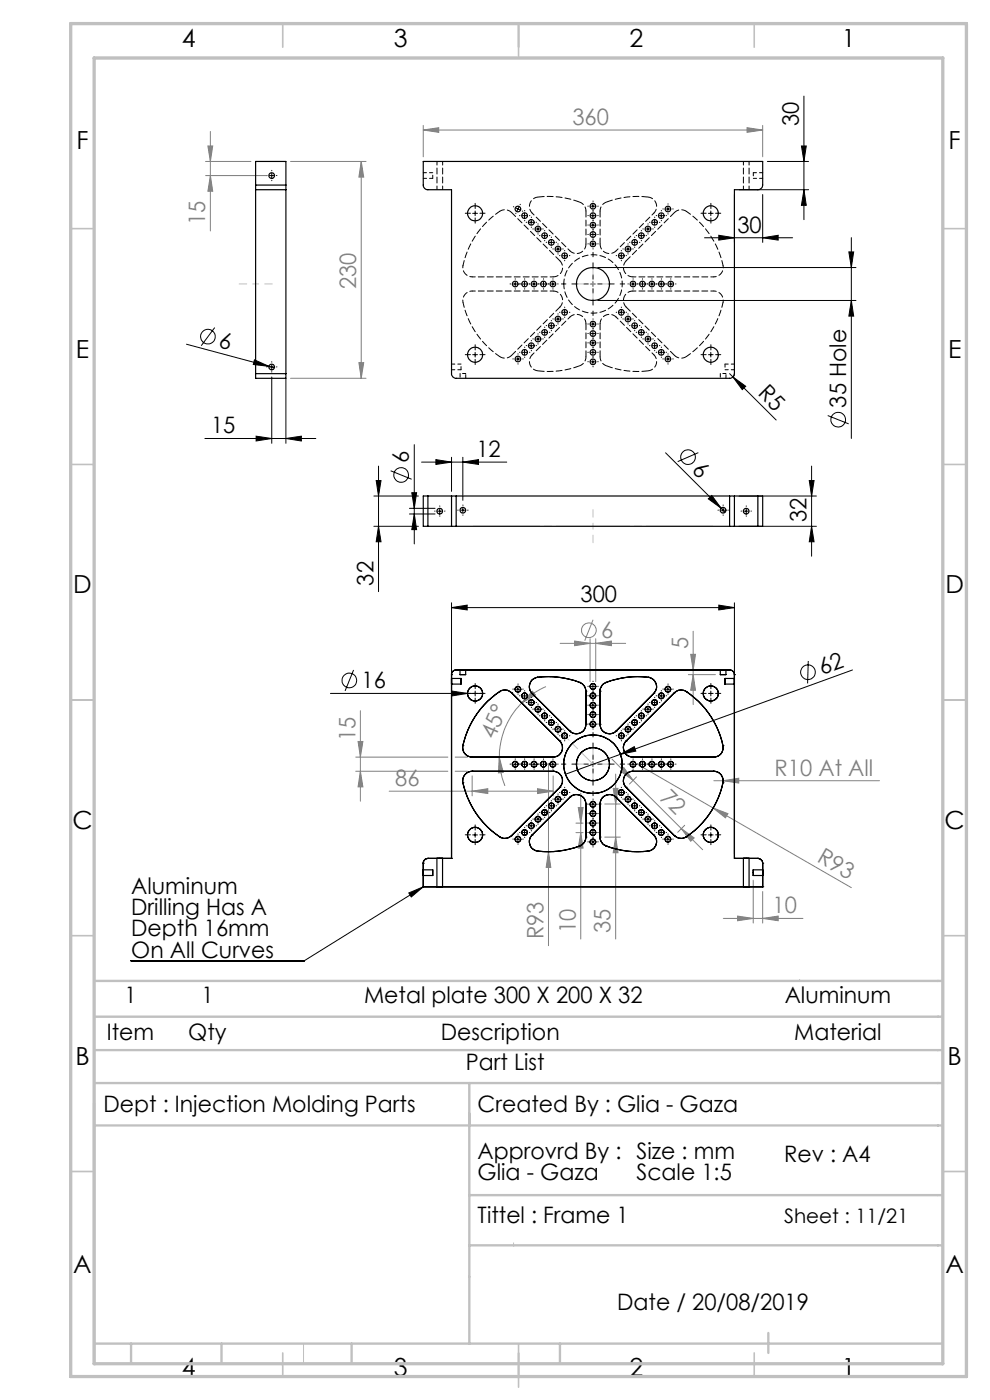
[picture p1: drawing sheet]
<svg xmlns="http://www.w3.org/2000/svg" width="210mm" height="297mm" viewBox="0 0 210 297" stroke-linecap="round" stroke-linejoin="round" font-family="sans-serif">
<g fill="none" stroke="#000" stroke-width=".21">
<path d="M57.1 37.2h1M57.6 36.8v.9M162.8 34.3h8.7M170 31h1l-.5 3.3zM170.5 20.4v26.2M100.3 45.3h1M100.8 44.8v1M109.3 59.8v.9M109.4 44.1l.5 .2M109.9 44.3l-.3 .5M109.9 44.3l.4 .3M110.1 43.9l-.2 .4"/>
<path d="M110.8 45.8h1M111.3 45.3v.9M111.3 59.8v.9M112.2 47.2h1M112.7 46.7v1M113.3 59.8v.9M113.6 48.6h1M114.1 48.1v1M115 50h1M115.3 59.8v.9M115.5 49.5v1M116.5 51.4h.9"/>
<path d="M116.9 50.9v1M117.3 59.8v.9M117.9 52.8h1M118.4 52.3v1M119.3 54.3h1M119.8 53.8v.9M125.3 45.8h1M125.3 47.8h1M125.3 43.7h1M125.3 51.7h1M125.3 49.7h1M125.8 43.2v1.1"/>
<path d="M125.8 45.3v.9M125.8 47.3v1M125.8 49.2v1.1M125.8 51.3v.9M125.8 59.8v.9M126.8 56.8h54.8M131.3 54.3h1M131.8 53.8v.9M132.7 52.8h1M133.2 52.3v1M134.1 51.4h1M134.3 59.8v.9"/>
<path d="M134.6 50.9v1M135.5 50h1M136 49.5v1M136.3 59.8v.9M136.9 48.6h1M137.4 48.1v1M138.3 59.8v.9M138.4 47.2h.9M138.9 46.7v1M139.8 45.8h1M140.3 45.3v.9M140.3 59.8v.9"/>
<path d="M141.2 44.3h1M141.7 43.8v1M142.3 59.8v.9M149.4 50.4h18.7M150.3 45.3h1M150.8 44.8v1M152.5 49.9l3.3 .5-3.3 .5zM155.8 41.3v10.1M156.8 40.2h14.7M161.8 50.4l3.3-.5v1zM161.8 41.3v10.1M170.5 40.2l.5 3.4h-1z"/>
<path d="M180.1 53.4h1l-.5 3.4zM180.6 50.4v42.6M39.5 73l17.5 4.7M45.5 69.5l-2.8 3.8M54 76.3l3 1.4-3.3-.4zM57 77.7l1.2 .3M57.1 77.9h1M57.6 77.4v.9M57.6 80v14M100.3 75.2h1M100.8 74.8v.9M108.8 60.3h1"/>
<path d="M109.4 76.2h.9M109.9 75.7v1M110.8 60.3h1M110.8 74.8h1M111.3 74.3v.9M112.2 73.3h1M112.7 72.8v1M112.8 60.3h1M113.6 71.9h1M114.1 71.4v1M114.8 60.3h1M115 70.5h1"/>
<path d="M115.5 70v1M116.5 69.1h.9M116.8 60.3h1M116.9 68.6v1M117.9 67.7h1M118.4 67.2v1M119.3 66.2h1M119.8 65.8v1M125.3 70.8h1M125.3 68.8h1M125.3 60.3h1M125.3 72.7h1"/>
<path d="M125.3 74.8h1M125.3 76.8h1M125.8 68.3v.9M125.8 70.3v1M125.8 72.2v1.1M125.8 74.3v.9M125.8 76.3v1M126.8 63.7h54.8M131.3 66.2h1M131.8 65.8v1M132.7 67.7h1M133.2 67.2v1"/>
<path d="M133.8 60.3h1M134.1 69.1h1M134.6 68.6v1M135.5 70.5h1M135.8 60.3h1M136 70v1M136.9 71.9h1M137.4 71.4v1M137.8 60.3h1M138.4 73.3h.9M138.9 72.8v1M139.8 60.3h1"/>
<path d="M139.8 74.8h1M140.3 74.3v.9M141.2 76.2h1M141.7 75.7v1M141.8 60.3h1M150.3 75.2h1M150.8 74.8v.9M154.8 79.3l9.8 9.8M155.5 80l2.7 1.9-.8 .8zM155.8 79.3l-.3 .7M180.6 63.7l.5 3.4h-1zM43.5 93h23.5"/>
<path d="M54.3 92.5l3.3 .5-3.3 .6zM60.6 93l3.3-.5v1.1zM60.6 80.3v13.7M80.3 98.9v26.6M82.9 99.9l4.4 1.8M87.9 94.3v21.1M89.4 98h18.1M92.5 97.5l3.3 .5-3.3 .5zM95.8 97v7.2M98.2 98l3.3-.5v1zM98.2 97v9.1M141.2 96.1l12.6 12.6"/>
<path d="M148.1 96l-4.3 1.9M172.2 98.9v19.1M175.6 88.2l4.4 1.7M79.3 111.7h9.5M79.3 105.2h9.5M79.8 101.9h1l-.5 3.3zM80.3 111.7l.5 3.2h-1zM86.9 107.8h5.4M86.9 109h5.4M87.3 104.5h1.1l-.5 3.3zM87.9 109l.5 3.4h-1.1zM92.8 108.4h1"/>
<path d="M93.3 107.9v1M97.7 108.2h1M98.2 107.7v1.1M150.2 105.8l.8-.7 2 2.7zM152.9 108.2h1M153.4 107.7v1.1M156.8 111.7h16.4M156.8 105.2h16.4M157.8 108.4h1M158.3 107.9v1M171.7 101.9h1l-.5 3.3zM172.2 111.7l.5 3.2h-1z"/>
<path d="M95.8 128.9l3.3-.5v1zM95.8 127.9v53.2M95.8 128.9h60M152.5 128.4l3.3 .5-3.3 .5zM155.8 127.9v53.2M70.1 147.1h32.3M75 142.1l-1.8 4.5M95.9 146.6l3.3 .5-3.3 .5zM100.8 146.6v1M109.4 146.2h.9M109.9 145.7v1M110.8 147.6h1"/>
<path d="M111.3 147.1v1M112.2 149h1M112.7 148.6v.9M113.6 150.5h1M114.1 150v1M115 151.9h1M115.5 151.4v1M116.5 153.3h.9M116.9 152.8v1M117.9 154.7h1M118.4 154.2v1M119.3 156.1h1"/>
<path d="M119.8 155.6v1M125.3 151.6h1M125.3 153.6h1M125.3 149.6h1M125.3 147.6h1M125.3 145.6h1M125.8 145.1v1M125.8 147.1v1M125.8 149.1v1M125.8 151.1v1M125.8 153.1v1M131.3 156.1h1"/>
<path d="M131.8 155.6v1M132.7 154.7h1M133.2 154.2v1M134.1 153.3h1M134.6 152.8v1M135.5 151.9h1M136 151.4v1M136.9 150.5h1M137.4 150v1M138.4 149h.9M138.9 148.6v.9M139.8 147.6h1"/>
<path d="M140.3 147.1v1M141.2 146.2h1M141.7 145.7v1M150.3 147.1h1M150.8 146.6v1M171.4 140.2l-.1 4.8M180.8 142.1l-49.2 17.9M100.3 177.1h1M100.8 176.6v1M108.8 162.1h1M109.3 161.6v1M109.4 178h.9"/>
<path d="M109.9 177.5v1M110.8 162.1h1M110.8 176.6h1M111.3 161.6v1M111.3 176.1v1M112.2 175.2h1M112.7 174.7v1M112.8 162.1h1M113.3 161.6v1M113.6 173.8h1M114.1 173.3v1M114.8 162.1h1"/>
<path d="M115 172.4h1M115.3 161.6v1M115.5 171.9v1M116.5 171h.9M116.8 162.1h1M116.9 170.5v.9M117.3 161.6v1M117.9 169.5h1M118.4 169v1M119.3 168.1h1M119.8 167.6v1M125.3 162.1h1"/>
<path d="M125.3 174.6h1M125.3 176.6h1M125.3 178.6h1M125.3 170.6h1M125.3 172.6h1M125.8 161.6v1M125.8 170.1v1M125.8 172.1v1M125.8 174.1v1M125.8 176.1v1M125.8 178.1v1M131.3 168.1h1"/>
<path d="M131.6 160l2.9-1.6 .4 .9zM131.6 160l-11.7 4.2M131.8 167.6v1M132.7 169.5h1M133.2 169v1M133.8 162.1h1M134.1 171h1M134.3 161.6v1M134.6 170.5v.9M135.5 172.4h1M135.8 162.1h1M136 171.9v1"/>
<path d="M136.3 161.6v1M136.9 173.8h1M137.4 173.3v1M137.8 162.1h1M138.3 161.6v1M138.4 175.2h.9M138.9 174.7v1M139.8 162.1h1M139.8 176.6h1M140.3 161.6v1M140.3 176.1v1M141.2 178h1"/>
<path d="M141.7 177.5v1M141.8 162.1h1M142.3 161.6v1M150.3 177.1h1M150.8 176.6v1M86.7 189.4l3.1-1.3-2.6 2.2zM89.8 188.1l-25.3 15.7h-36.7"/>
<circle cx="44.1" cy="71.4" r="1.56"/>
<circle cx="145.9" cy="97" r="1.55"/>
<circle cx="177.8" cy="89" r="1.55"/>
<circle cx="85.1" cy="100.8" r="1.55"/>
<circle cx="74.1" cy="144.4" r="1.56"/>
<circle cx="171.4" cy="142.6" r="1.56"/>
</g>
<g fill="none" stroke="#808080" stroke-width=".21">
<path d="M43.6 37.2h13M43.6 34.3h9.6M44.1 31h1l-.5 3.3zM44.6 37.2l.5 3.4h-1zM44.6 27.9v21.1M61.6 34.3h16M76.6 34.3l.6 3.3h-1.1zM76.6 34.3v46M89.8 27.6l3.3-.5v1zM89.8 26.6v6.7M89.8 27.6h72M158.5 27.1l3.3 .5-3.3 .5z"/>
<path d="M161.8 26.6v6.7M76.1 76.9h1.1l-.6 3.4zM61.6 80.3h16M118.8 136.5h13.9M121.9 136l3.3 .5-3.3 .5zM125.2 135.5v9.1M125.8 131.5l-1.8 4.4M126.4 136.5l3.3-.5v1zM126.4 135.5v9.1M146.5 138.8h1l-.5 3.3zM147 133.9v15.6M76 157.3h1l-.6 3.3z"/>
<path d="M76.4 150.8v19.2M110.7 149.2a16.1 16.1 0 0 0-4.8 11.4M112.9 146.6l.7 .8-2.9 1.8zM115.8 145.7a15.4 15.4 0 0 0-5.1 3.5M146 143.1h5.8M147 143.1l.5 3.3h-1zM75.5 163.6h19.5M75.5 160.6h19.5M76.4 163.6l.6 3.3h-1zM82.5 167.8h34.8M96.6 163.6h2.6M96.6 160.6h2.6"/>
<path d="M100.2 167.8l3.3-.5v1zM100.2 164.6v4.2M105.9 160.6l.9 3.3-1.1 .1zM105.9 160.6a17 17 0 0 0 1.2 6.1M114 167.3l3.3 .5-3.3 .5zM116.3 162.1v38.5M117.3 164.6v4.2M122.2 176.6h1.5M122.2 174.6h1.5M122.7 171.3h1l-.5 3.3zM123.2 176.6l.5 3.3h-1zM123.2 168.3v30.9"/>
<path d="M128.3 177.6h3.3M128.3 170.6h3.3M129.8 161l4.5 4.6M130.1 167.2h1l-.5 3.4zM130.6 164.2v35M130.6 177.6l.5 3.3h-1zM132.3 162.8l2 2.8-2.7-2zM134.3 165.6l10.2 10.2M135 164.8l-1.5 1.5M135.2 162.1l45.4 26.2M144.5 175.8l4.5 4.5M144.5 175.8l2.7 2-.7 .7z"/>
<path d="M145.2 175.1l-1.4 1.5M151.3 171.4l3.1 1.2-.5 .9zM151.4 165.6h35.1M153.4 165.6l3.3-.5v1zM116.3 180.7l.5 3.3h-.9zM153.4 194.8h16.9M156.5 194.3l3.3 .5-3.3 .5zM159.8 186.7v9.1M161.8 194.8l3.3-.5v1zM161.8 189.1v6.7"/>
<circle cx="124.9" cy="133.7" r="1.56"/>
</g>
<g fill="none" stroke="#000" stroke-width=".21" stroke-dasharray="15.2 1.3 1.3 1.3">
<path d="M56.6 37.2h-.1M57.6 36.2v-.1M57.6 38.2v.1M58.6 37.2h.1M99.8 45.2h-1.1M100.8 44.2v-1.1M100.8 46.2v1.1M101.8 45.2h1.1M109 43.9l-.1-.1M109.3 59.2v-.1M109.4 45.2v.1M110.3 45.7h-.1"/>
<path d="M110.3 43.4l.1-.1M110.8 44.8h.1M111.3 59.2v-.1M111.3 44.7v-.1M111.3 46.7v.1M111.7 47.2h-.1M112.3 45.7h.1M112.7 46.2v-.1M112.7 48.2v.1M113.1 48.6h-.1M113.3 59.2v-.1M113.7 47.2h.1"/>
<path d="M114.1 47.6v-.1M114.1 49.6v.1M114.5 50h-.1M115.1 48.6h.1M115.3 59.2v-.1M115.5 49v-.1M115.5 51v.1M116 51.4h-.1M116.5 50h.1M117 50.4v-.1M117 52.4v.1M117.3 59.2v-.1"/>
<path d="M117.4 52.8h-.1M118 51.4h.1M118.4 51.8v-.1M118.4 53.8v.1M118.8 54.2h-.1M119.4 52.8h.1M119.8 53.2v-.1M119.8 55.2v.1M120.8 54.2h.1M124.8 47.7h-.1M124.8 45.7h-.1M124.8 43.7h-.1"/>
<path d="M124.8 51.7h-.1M124.8 49.7h-.1M125.8 46.7v-.1M125.8 48.7v.1M125.8 44.7v-.1M125.8 46.7v.1M125.8 42.7v-.1M125.8 44.7v.1M125.8 50.7v-.1M125.8 52.7v.1M125.8 48.7v-.1M125.8 50.7v.1"/>
<path d="M126.8 47.7h.1M126.8 45.7h.1M126.8 43.7h.1M126.8 51.7h.1M126.8 49.7h.1M130.8 54.2h-.1M131.8 53.2v-.1M131.8 55.2v.1M132.2 52.8h-.1M132.8 54.2h.1M133.2 51.8v-.1M133.2 53.8v.1"/>
<path d="M133.6 51.4h-.1M134.2 52.8h.1M134.3 59.2v-.1M134.6 50.4v-.1M134.6 52.4v.1M135 50h-.1M135.6 51.4h.1M136 49v-.1M136 51v.1M136.3 59.2v-.1M136.5 48.6h-.1M137 50h.1"/>
<path d="M137.5 47.6v-.1M137.5 49.6v.1M137.9 47.2h-.1M138.3 59.2v-.1M138.5 48.6h.1M138.9 46.2v-.1M138.9 48.2v.1M139.3 45.7h-.1M139.9 47.2h.1M140.3 44.7v-.1M140.3 46.7v.1M140.3 59.2v-.1"/>
<path d="M140.7 44.3h-.1M141.3 45.7h.1M141.7 43.3v-.1M141.7 45.3v.1M142.3 59.2v-.1M142.7 44.3h.1M149.8 45.2h-1.1M150.8 44.2v-1.1M150.8 46.2v1.1M151.8 45.2h1.1M56.6 77.8h-.1M57.6 76.8v-.1"/>
<path d="M57.6 78.8v.1M58.6 77.8h.1M99.8 75.2h-1.1M100.8 74.2v-1.1M100.8 76.2v1.1M101.8 75.2h1.1M108.3 60.2h-.1M108.9 76.1h-.1M109.3 61.2v.1M109.9 75.1v-.1M109.9 77.1v.1M110.3 60.2h-.1"/>
<path d="M110.3 60.2h.1M110.3 74.7h-.1M110.9 76.1h.1M111.3 61.2v.1M111.3 73.7v-.1M111.3 75.7v.1M111.7 73.3h-.1M112.3 60.2h-.1M112.3 60.2h.1M112.3 74.7h.1M112.7 72.3v-.1M112.7 74.3v.1"/>
<path d="M113.1 71.9h-.1M113.3 61.2v.1M113.7 73.3h.1M114.1 70.9v-.1M114.1 72.9v.1M114.3 60.2h.1M114.3 60.2h-.1M114.5 70.5h-.1M115.1 71.9h.1M115.3 61.2v.1M115.5 69.5v-.1M115.5 71.5v.1"/>
<path d="M116 69.1h-.1M116.3 60.2h-.1M116.3 60.2h.1M116.5 70.5h.1M117 68.1v-.1M117 70.1v.1M117.3 61.2v.1M117.4 67.7h-.1M118 69.1h.1M118.3 60.2h.1M118.4 66.7v-.1M118.4 68.7v.1"/>
<path d="M118.8 66.2h-.1M119.4 67.7h.1M119.8 65.2v-.1M119.8 67.2v.1M120.8 66.2h.1M124.8 70.7h-.1M124.8 68.7h-.1M124.8 72.7h-.1M124.8 74.7h-.1M124.8 76.7h-.1M125.8 69.7v-.1M125.8 71.7v.1"/>
<path d="M125.8 67.7v-.1M125.8 69.7v.1M125.8 71.7v-.1M125.8 73.7v.1M125.8 73.7v-.1M125.8 75.7v.1M125.8 75.7v-.1M125.8 77.7v.1M126.8 70.7h.1M126.8 68.7h.1M126.8 72.7h.1M126.8 74.7h.1"/>
<path d="M126.8 76.7h.1M130.8 66.2h-.1M131.8 65.2v-.1M131.8 67.2v.1M132.2 67.7h-.1M132.8 66.2h.1M133.2 66.7v-.1M133.2 68.7v.1M133.3 60.2h-.1M133.6 69.1h-.1M134.2 67.7h.1M134.3 61.2v.1"/>
<path d="M134.6 68.1v-.1M134.6 70.1v.1M135 70.5h-.1M135.3 60.2h-.1M135.3 60.2h.1M135.6 69.1h.1M136 69.5v-.1M136 71.5v.1M136.3 61.2v.1M136.5 71.9h-.1M137 70.5h.1M137.3 60.2h.1"/>
<path d="M137.3 60.2h-.1M137.5 70.9v-.1M137.5 72.9v.1M137.9 73.3h-.1M138.3 61.2v.1M138.5 71.9h.1M138.9 72.3v-.1M138.9 74.3v.1M139.3 74.7h-.1M139.3 60.2h-.1M139.3 60.2h.1M139.9 73.3h.1"/>
<path d="M140.3 73.7v-.1M140.3 75.7v.1M140.3 61.2v.1M140.7 76.1h-.1M141.3 74.7h.1M141.3 60.2h.1M141.3 60.2h-.1M141.7 75.1v-.1M141.7 77.1v.1M142.3 61.2v.1M142.7 76.1h.1M143.3 60.2h.1"/>
<path d="M149.8 75.2h-1.1M150.8 74.2v-1.1M150.8 76.2v1.1M151.8 75.2h1.1M92.3 108.4h-.1M93.3 107.4v-.1M93.3 109.4v.1M94.3 108.4h.1M97.2 108.2h-.1M98.2 107.2v-.1M98.2 109.2v.1M99.2 108.2h.1"/>
<path d="M152.4 108.2h-.1M153.4 107.2v-.1M153.4 109.2v.1M154.4 108.2h.1M157.3 108.4h-.1M158.3 107.4v-.1M158.3 109.4v.1M159.3 108.4h.1M99.8 147.1h-1.1M100.8 146.1v-1.1M100.8 148.1v1.1M101.8 147.1h1.1"/>
<path d="M108.9 146.2h-.1M109.9 145.2v-.1M109.9 147.2v.1M110.3 147.6h-.1M110.9 146.2h.1M111.3 146.6v-.1M111.3 148.6v.1M111.7 149h-.1M112.3 147.6h.1M112.7 148v-.1M112.7 150v.1M113.1 150.4h-.1"/>
<path d="M113.7 149h.1M114.1 149.4v-.1M114.1 151.4v.1M114.5 151.8h-.1M115.1 150.4h.1M115.5 150.8v-.1M115.5 152.8v.1M116 153.3h-.1M116.5 151.8h.1M117 152.3v-.1M117 154.3v.1M117.4 154.7h-.1"/>
<path d="M118 153.3h.1M118.4 153.7v-.1M118.4 155.7v.1M118.8 156.1h-.1M119.4 154.7h.1M119.8 155.1v-.1M119.8 157.1v.1M120.8 156.1h.1M124.8 151.6h-.1M124.8 153.6h-.1M124.8 149.6h-.1M124.8 147.6h-.1"/>
<path d="M124.8 145.6h-.1M125.8 150.6v-.1M125.8 152.6v.1M125.8 152.6v-.1M125.8 154.6v.1M125.8 148.6v-.1M125.8 150.6v.1M125.8 146.6v-.1M125.8 148.6v.1M125.8 144.6v-.1M125.8 146.6v.1M126.8 151.6h.1"/>
<path d="M126.8 153.6h.1M126.8 149.6h.1M126.8 147.6h.1M126.8 145.6h.1M130.8 156.1h-.1M131.8 155.1v-.1M131.8 157.1v.1M132.2 154.7h-.1M132.8 156.1h.1M133.2 153.7v-.1M133.2 155.7v.1M133.6 153.3h-.1"/>
<path d="M134.2 154.7h.1M134.6 152.3v-.1M134.6 154.3v.1M135 151.8h-.1M135.6 153.3h.1M136 150.8v-.1M136 152.8v.1M136.5 150.4h-.1M137 151.8h.1M137.5 149.4v-.1M137.5 151.4v.1M137.9 149h-.1"/>
<path d="M138.5 150.4h.1M138.9 148v-.1M138.9 150v.1M139.3 147.6h-.1M139.9 149h.1M140.3 146.6v-.1M140.3 148.6v.1M140.7 146.2h-.1M141.3 147.6h.1M141.7 145.2v-.1M141.7 147.2v.1M142.7 146.2h.1"/>
<path d="M149.8 147.1h-1.1M150.8 146.1v-1.1M150.8 148.1v1.1M151.8 147.1h1.1M99.8 177.1h-1.1M100.8 176.1v-1.1M100.8 178.1v1.1M101.8 177.1h1.1M108.3 162.1h-.1M108.9 178h-.1M109.3 161.1v-.1M109.3 163.1v.1"/>
<path d="M109.9 177v-.1M109.9 179v.1M110.3 162.1h-.1M110.3 162.1h.1M110.3 176.6h-.1M110.9 178h.1M111.3 161.1v-.1M111.3 163.1v.1M111.3 175.6v-.1M111.3 177.6v.1M111.7 175.2h-.1M112.3 162.1h-.1"/>
<path d="M112.3 162.1h.1M112.3 176.6h.1M112.7 174.2v-.1M112.7 176.2v.1M113.1 173.8h-.1M113.3 161.1v-.1M113.3 163.1v.1M113.7 175.2h.1M114.1 172.8v-.1M114.1 174.8v.1M114.3 162.1h.1M114.3 162.1h-.1"/>
<path d="M114.5 172.4h-.1M115.1 173.8h.1M115.3 161.1v-.1M115.3 163.1v.1M115.5 171.4v-.1M115.5 173.4v.1M116 170.9h-.1M116.3 162.1h-.1M116.3 162.1h.1M116.5 172.4h.1M117 169.9v-.1M117 171.9v.1"/>
<path d="M117.3 161.1v-.1M117.3 163.1v.1M117.4 169.5h-.1M118 170.9h.1M118.3 162.1h.1M118.4 168.5v-.1M118.4 170.5v.1M118.8 168.1h-.1M119.4 169.5h.1M119.8 167.1v-.1M119.8 169.1v.1M120.8 168.1h.1"/>
<path d="M124.8 174.6h-.1M124.8 176.6h-.1M124.8 178.6h-.1M124.8 170.6h-.1M124.8 172.6h-.1M125.8 173.6v-.1M125.8 175.6v.1M125.8 175.6v-.1M125.8 177.6v.1M125.8 177.6v-.1M125.8 179.6v.1M125.8 169.6v-.1"/>
<path d="M125.8 171.6v.1M125.8 171.6v-.1M125.8 173.6v.1M126.8 174.6h.1M126.8 176.6h.1M126.8 178.6h.1M126.8 170.6h.1M126.8 172.6h.1M130.8 168.1h-.1M131.8 167.1v-.1M131.8 169.1v.1M132.2 169.5h-.1"/>
<path d="M132.8 168.1h.1M133.2 168.5v-.1M133.2 170.5v.1M133.3 162.1h-.1M133.6 170.9h-.1M134.2 169.5h.1M134.3 161.1v-.1M134.3 163.1v.1M134.6 169.9v-.1M134.6 171.9v.1M135 172.4h-.1M135.3 162.1h-.1"/>
<path d="M135.3 162.1h.1M135.6 170.9h.1M136 171.4v-.1M136 173.4v.1M136.3 161.1v-.1M136.3 163.1v.1M136.5 173.8h-.1M137 172.4h.1M137.3 162.1h.1M137.3 162.1h-.1M137.5 172.8v-.1M137.5 174.8v.1"/>
<path d="M137.9 175.2h-.1M138.3 161.1v-.1M138.3 163.1v.1M138.5 173.8h.1M138.9 174.2v-.1M138.9 176.2v.1M139.3 176.6h-.1M139.3 162.1h-.1M139.3 162.1h.1M139.9 175.2h.1M140.3 175.6v-.1M140.3 177.6v.1"/>
<path d="M140.3 161.1v-.1M140.3 163.1v.1M140.7 178h-.1M141.3 176.6h.1M141.3 162.1h.1M141.3 162.1h-.1M141.7 177v-.1M141.7 179v.1M142.3 161.1v-.1M142.3 163.1v.1M142.7 178h.1M143.3 162.1h.1"/>
<path d="M149.8 177.1h-1.1M150.8 176.1v-1.1M150.8 178.1v1.1M151.8 177.1h1.1"/>
</g>
<path d="M125.8 59.2v-5.7M124.8 60.2h-5.7M125.8 61.2v5.7M126.8 60.2h5.7M124.8 162.1h-5.7M125.8 161.1v-5.7M125.8 163.1v5.7M126.8 162.1h5.7" fill="none" stroke="#000" stroke-width=".21" stroke-dasharray="15.2 1.3 1.3 1.3" stroke-dashoffset="14.3"/>
<path d="M57.8 60.2h-7.1M125.8 63.8v-7.1M129.3 60.2h-7M125.8 115.1v-7M122.3 162.1h7M125.8 165.6v-7" fill="none" stroke="#c0c0c0" stroke-width=".21" stroke-dasharray="15.2 1.3 1.3 1.3" stroke-dashoffset="13.6"/>
<path d="M125.8 162.1l-7.4-7.4" fill="none" stroke="#c0c0c0" stroke-width=".21" stroke-dasharray="15.2 1.3 1.3 1.3" stroke-dashoffset="11.9"/>
<path d="M151.1 111.6h-50.6" fill="none" stroke="#c0c0c0" stroke-width=".21" stroke-dasharray="15.2 1.3 1.3 1.3" stroke-dashoffset="1.4"/>
<path d="M169.6 207.8l.2 .3M99.6 229.8v23.7M108.9 263.7v.7M64.4 285v4.3" fill="none" stroke="#c0c0c0" stroke-width=".21"/>
<g fill="none" stroke="#c0c0c0" stroke-width=".35">
<path d="M60 5v5M110 5v7.3M160 5v5M15 48.5h5M200 48.5h5M15 98.5h5M200 98.5h5M15 148.5h5M200 148.5h5M15 198.5h5M200 198.5h5M15 248.5h5"/>
<path d="M200 248.5h5M60 287v5M110 285v9.3M160 287v5"/>
</g>
<g fill="none" stroke="#c0c0c0" stroke-width=".5">
<path d="M20 215.7h180M20 208.1h180M20 229.8h180M20 234v55.3M20 238.8h180M20 222.8h180M99.6 229.8v55.2M99.6 253.5h100.4M99.6 264.2h100.4M20 285h180M27.8 285v4.3M47 285v4.3"/>
<path d="M74.6 285v4.3M118.8 285v4.3M163 282.8v4.2"/>
</g>
<path d="M15 5h190v287h-190zM20 12.3h180v277h-180z" fill="none" stroke="#c0c0c0" stroke-width=".7"/>
<g fill="#000">
<path d="M54 76.3l3 1.4-3.3-.4zM155.5 80l2.7 1.9-.8 .8zM150.2 105.8l.8-.7 2 2.7zM95.9 146.6l3.3 .5-3.3 .5zM131.6 160l2.9-1.6 .4 .9zM86.7 189.4l3.1-1.3-2.6 2.2z"/>
<path d="M152.5 49.9l3.3 .5-3.3 .5zM161.8 50.4l3.3-.5v1zM54.3 92.5l3.3 .5-3.3 .6zM60.6 93l3.3-.5v1.1z"/>
<path d="M170.5 40.2l.5 3.4h-1zM170 31h1l-.5 3.3z"/>
<path d="M180.6 63.7l.5 3.4h-1zM180.1 53.4h1l-.5 3.4zM172.2 111.7l.5 3.2h-1zM171.7 101.9h1l-.5 3.3zM80.3 111.7l.5 3.2h-1zM79.8 101.9h1l-.5 3.3z"/>
<path d="M98.2 98l3.3-.5v1zM92.5 97.5l3.3 .5-3.3 .5zM152.5 128.4l3.3 .5-3.3 .5zM95.8 128.9l3.3-.5v1z"/>
<path d="M87.3 104.5h1.1l-.5 3.3zM87.9 109l.5 3.4h-1.1z"/>
</g>
<g fill="#808080">
<path d="M153.4 165.6l3.3-.5v1z"/>
<path d="M116.3 180.7l.5 3.3h-.9z"/>
<path d="M151.3 171.4l3.1 1.2-.5 .9z"/>
<path d="M144.5 175.8l2.7 2-.7 .7zM132.3 162.8l2 2.8-2.7-2z"/>
<path d="M89.8 27.6l3.3-.5v1zM158.5 27.1l3.3 .5-3.3 .5zM121.9 136l3.3 .5-3.3 .5zM126.4 136.5l3.3-.5v1zM156.5 194.3l3.3 .5-3.3 .5zM161.8 194.8l3.3-.5v1z"/>
<path d="M112.9 146.6l.7 .8-2.9 1.8zM105.9 160.6l.9 3.3-1.1 .1z"/>
<path d="M130.6 177.6l.5 3.3h-1zM130.1 167.2h1l-.5 3.4z"/>
<path d="M44.6 37.2l.5 3.4h-1zM44.1 31h1l-.5 3.3zM76.4 163.6l.6 3.3h-1zM76 157.3h1l-.6 3.3zM123.2 176.6l.5 3.3h-1zM122.7 171.3h1l-.5 3.3z"/>
<path d="M76.6 34.3l.6 3.3h-1.1zM76.1 76.9h1.1l-.6 3.4z"/>
<path d="M146.5 138.8h1l-.5 3.3zM147 143.1l.5 3.3h-1z"/>
<path d="M100.2 167.8l3.3-.5v1zM114 167.3l3.3 .5-3.3 .5z"/>
</g>
<g fill="none" stroke="#000" stroke-width=".25">
<path d="M54.2 39.3v.9M54.2 39.3v-5h6.4v5M54.2 39.3h6.4M60.6 39.3v.9M89.8 34.3h72v5a1.02 1.02 0 0 1-1 .9h-5v39.1a1.02 1.02 0 0 1-1 1h-58a.96 .96 0 0 1-1-1v-39.1h-5a.96 .96 0 0 1-1-.9zM54.2 40.2h6.4M54.2 40.2v39.1M60.6 40.2v39.1M54.2 79.3v1h6.4v-1M54.2 79.3h6.4M90.8 105.2h-1v6.5h1M90.8 105.2h5"/>
<path d="M90.8 111.7h5M90.8 105.2v6.5M95.8 105.2h1M95.8 111.7h1M95.8 105.2v6.5M96.8 105.2v6.5M96.8 105.2h58M96.8 111.7h58M154.8 105.2h1M154.8 111.7h1M154.8 105.2v6.5M155.8 105.2v6.5"/>
<path d="M155.8 105.2h5M155.8 111.7h5M160.8 105.2h1v6.5h-1M160.8 105.2v6.5M95.8 143.1h.1M95.8 143.9v1.2zM95.8 143.1v39M95.8 143.9h2M95.8 145.1h2M96.8 142.1h.1M96.8 142.1a.96 .96 0 0 0-1 1M96.8 142.1h58"/>
<path d="M97.6 142.1h1.2zM97.6 143.1h1.2zM97.6 142.1v1M97.8 143.9v1.2zM98.2 158.2h.1M98.2 158.2a2.03 2.03 0 0 0 2 2.4M98.8 142.1v1M106 146.7h.1M106 146.7a2.06 2.06 0 0 1 2.5 .3M106 146.7a18.8 18.8 0 0 0-7.8 11.5M108.5 147h.1M108.5 147l10.2 10.2"/>
<path d="M112.9 147.1h.1M112.9 147.1l8 8M114 143.7h.1M114 143.7a2.04 2.04 0 0 0-1.1 3.4M114 143.7a18.8 18.8 0 0 1 9 1.1M118.7 157.2h.1M118.7 157.2a2.01 2.01 0 0 1 .5 2.2 2.01 2.01 0 0 1-1.9 1.2M120.9 155.1h.1M123 144.8h.1M123 144.8a2 2 0 0 1 1.3 1.8M124.3 153.7h.1M124.3 146.6h.1"/>
<path d="M124.3 153.7a2.01 2.01 0 0 1-1.3 1.8 2.01 2.01 0 0 1-2.1-.4M124.3 146.6v7.1M127.3 146.6h.1M127.3 153.7h.1M127.3 153.7a2 2 0 0 0 1.2 1.8 2 2 0 0 0 2.2-.4M127.3 146.6v7.1M128.6 144.8h.1M128.6 144.8a2.04 2.04 0 0 0-1.3 1.8M130.7 155.1h.1M132.8 157.2h.1M132.8 157.2a2.01 2.01 0 0 0-.4 2.2 2.01 2.01 0 0 0 1.8 1.2M137.5 143.7h.1"/>
<path d="M137.5 143.7a18.8 18.8 0 0 0-8.9 1.1M137.5 143.7a2.02 2.02 0 0 1 1.7 1.3 2.02 2.02 0 0 1-.5 2.1M138.7 147.1h.1M138.7 147.1l-8 8M143.1 147h.1M143.1 147l-10.3 10.2M145.6 146.7h.1M145.6 146.7a18.5 18.5 0 0 1 7.8 11.5M145.6 146.7a2.06 2.06 0 0 0-2.5 .3M152.8 142.1h1.2zM152.8 143.1h1.2zM152.8 142.1v1"/>
<path d="M153.4 158.2h.1M153.4 158.2a1.99 1.99 0 0 1-2 2.4M153.8 143.9v1.2zM153.8 143.9h2M153.8 145.1h2M154 142.1v1M154.8 142.1h.1M154.8 142.1a1.02 1.02 0 0 1 1 1M155.8 143.9v1.2zM155.8 143.1v39M155.8 143.1h.1M98.2 166h.1"/>
<path d="M98.2 166a18.8 18.8 0 0 0 7.8 11.5M100.2 160.6h.1M100.2 163.6h.1M100.2 163.6a2.03 2.03 0 0 0-2 2.4M100.2 163.6h17.1M100.2 160.6h17.1M106 177.5h.1M108.5 177.3h.1M108.5 177.3a2.06 2.06 0 0 1-2.5 .2M112.9 177.2h.1M112.9 177.2a2.02 2.02 0 0 0 1.1 3.3M117.3 160.6h.1"/>
<path d="M117.3 163.6h.1M117.3 163.6a2 2 0 0 1 1.9 1.3 2 2 0 0 1-.5 2.1M118.7 167h.1M118.7 167l-10.2 10.3M120.9 169.2h.1M120.9 169.2a2.01 2.01 0 0 1 2.1-.5 2.01 2.01 0 0 1 1.3 1.9M120.9 169.2l-8 8M123 179.5h.1M123 179.5a18.8 18.8 0 0 1-9 1M124.3 177.6h.1M124.3 170.6h.1M124.3 177.6a2 2 0 0 1-1.3 1.9"/>
<path d="M124.3 170.6v7M127.3 177.6h.1M127.3 170.6h.1M127.3 177.6a2.04 2.04 0 0 0 1.3 1.9M127.3 170.6v7M128.6 179.5h.1M128.6 179.5a18.8 18.8 0 0 0 8.9 1M130.7 169.2h.1M130.7 169.2a2.01 2.01 0 0 0-2.2-.5 2.01 2.01 0 0 0-1.2 1.9M130.7 169.2l8 8M132.8 167h.1M132.8 167l10.3 10.3"/>
<path d="M134.2 163.6h.1M134.2 160.6h.1M134.2 163.6a2 2 0 0 0-1.8 1.3 2 2 0 0 0 .4 2.1M134.2 163.6h17.2M134.2 160.6h17.2M138.7 177.2h.1M138.7 177.2a1.99 1.99 0 0 1 .5 2 1.99 1.99 0 0 1-1.7 1.3M143.1 177.3h.1M143.1 177.3a2.06 2.06 0 0 0 2.5 .2M145.6 177.5h.1M151.4 163.6h.1M151.4 160.6h.1"/>
<path d="M151.4 163.6a1.99 1.99 0 0 1 2 2.4M153.4 166h.1M153.4 166a18.5 18.5 0 0 1-7.8 11.5M89.8 188.1h.1M89.8 183.1h.1M89.8 184.5v1.2zM89.8 183.1v5M89.8 184.5h2M89.8 185.7h2M89.8 188.1h72M90.8 182.1h.1M90.8 182.1a1.02 1.02 0 0 0-1 1"/>
<path d="M90.8 182.1h5M91.8 184.5v1.2zM92.7 182.1h1.2zM92.7 188.1h1.2zM92.7 182.1v6M93.9 182.1v6M95.8 182.1h.1M114 180.5h.1M137.5 180.5h.1M155.8 182.1h5M155.8 182.1h.1M157.7 182.1h1.2z"/>
<path d="M157.7 188.1h1.2zM157.7 182.1v6M158.9 182.1v6M159.8 184.5v1.2zM159.8 184.5h2M159.8 185.7h2M160.8 182.1h.1M160.8 182.1a1.09 1.09 0 0 1 1 1M161.8 184.5v1.2zM161.8 188.1h.1M161.8 183.1h.1M161.8 183.1v5"/>
<circle cx="57.6" cy="37.2" r=".6"/>
<circle cx="100.8" cy="45.3" r="1.61"/>
<circle cx="109.9" cy="44.3" r=".6"/>
<circle cx="111.3" cy="45.8" r=".6"/>
<circle cx="112.7" cy="47.2" r=".6"/>
<circle cx="114.1" cy="48.6" r=".6"/>
<circle cx="115.5" cy="50" r=".6"/>
<circle cx="116.9" cy="51.4" r=".6"/>
<circle cx="118.4" cy="52.8" r=".6"/>
<circle cx="119.8" cy="54.3" r=".6"/>
<circle cx="125.8" cy="51.8" r=".6"/>
<circle cx="125.8" cy="43.7" r=".6"/>
<circle cx="125.8" cy="47.8" r=".6"/>
<circle cx="125.8" cy="49.7" r=".6"/>
<circle cx="125.8" cy="45.8" r=".6"/>
<circle cx="131.8" cy="54.3" r=".6"/>
<circle cx="133.2" cy="52.8" r=".6"/>
<circle cx="134.6" cy="51.4" r=".6"/>
<circle cx="136" cy="50" r=".6"/>
<circle cx="137.4" cy="48.6" r=".6"/>
<circle cx="138.9" cy="47.2" r=".6"/>
<circle cx="140.3" cy="45.8" r=".6"/>
<circle cx="141.7" cy="44.3" r=".6"/>
<circle cx="150.8" cy="45.3" r="1.6"/>
<circle cx="57.6" cy="77.9" r=".6"/>
<circle cx="100.8" cy="75.2" r="1.61"/>
<circle cx="109.3" cy="60.3" r=".6"/>
<circle cx="109.9" cy="76.2" r=".6"/>
<circle cx="111.3" cy="74.8" r=".6"/>
<circle cx="111.3" cy="60.3" r=".6"/>
<circle cx="112.7" cy="73.3" r=".6"/>
<circle cx="113.3" cy="60.3" r=".6"/>
<circle cx="114.1" cy="71.9" r=".6"/>
<circle cx="115.3" cy="60.3" r=".6"/>
<circle cx="115.5" cy="70.5" r=".6"/>
<circle cx="116.9" cy="69.1" r=".6"/>
<circle cx="117.3" cy="60.3" r=".6"/>
<circle cx="118.4" cy="67.7" r=".6"/>
<circle cx="119.8" cy="66.3" r=".6"/>
<circle cx="125.8" cy="76.8" r=".6"/>
<circle cx="125.8" cy="70.8" r=".6"/>
<circle cx="125.8" cy="72.7" r=".6"/>
<circle cx="125.8" cy="68.8" r=".6"/>
<circle cx="125.8" cy="74.8" r=".6"/>
<circle cx="125.8" cy="60.3" r="3.5"/>
<circle cx="131.8" cy="66.3" r=".6"/>
<circle cx="133.2" cy="67.7" r=".6"/>
<circle cx="134.3" cy="60.3" r=".6"/>
<circle cx="134.6" cy="69.1" r=".6"/>
<circle cx="136" cy="70.5" r=".6"/>
<circle cx="136.3" cy="60.3" r=".6"/>
<circle cx="137.4" cy="71.9" r=".6"/>
<circle cx="138.3" cy="60.3" r=".6"/>
<circle cx="138.9" cy="73.3" r=".6"/>
<circle cx="140.3" cy="74.8" r=".6"/>
<circle cx="140.3" cy="60.3" r=".6"/>
<circle cx="141.7" cy="76.2" r=".6"/>
<circle cx="142.3" cy="60.3" r=".6"/>
<circle cx="150.8" cy="75.2" r="1.6"/>
<circle cx="93.3" cy="108.4" r=".6"/>
<circle cx="98.2" cy="108.2" r=".6"/>
<circle cx="153.4" cy="108.2" r=".6"/>
<circle cx="158.3" cy="108.4" r=".6"/>
<circle cx="100.8" cy="147.1" r="1.6"/>
<circle cx="109.9" cy="146.2" r=".6"/>
<circle cx="111.3" cy="147.6" r=".6"/>
<circle cx="112.7" cy="149" r=".6"/>
<circle cx="114.1" cy="150.5" r=".6"/>
<circle cx="115.5" cy="151.9" r=".6"/>
<circle cx="116.9" cy="153.3" r=".6"/>
<circle cx="118.4" cy="154.7" r=".6"/>
<circle cx="119.8" cy="156.1" r=".6"/>
<circle cx="125.8" cy="145.6" r=".6"/>
<circle cx="125.8" cy="151.6" r=".6"/>
<circle cx="125.8" cy="149.6" r=".6"/>
<circle cx="125.8" cy="153.6" r=".6"/>
<circle cx="125.8" cy="147.6" r=".6"/>
<circle cx="131.8" cy="156.1" r=".6"/>
<circle cx="133.2" cy="154.7" r=".6"/>
<circle cx="134.6" cy="153.3" r=".6"/>
<circle cx="136" cy="151.9" r=".6"/>
<circle cx="137.4" cy="150.4" r=".6"/>
<circle cx="138.9" cy="149" r=".6"/>
<circle cx="140.3" cy="147.6" r=".6"/>
<circle cx="141.7" cy="146.2" r=".6"/>
<circle cx="150.8" cy="147.1" r="1.59"/>
<circle cx="100.8" cy="177.1" r="1.61"/>
<circle cx="109.3" cy="162.1" r=".6"/>
<circle cx="109.9" cy="178" r=".6"/>
<circle cx="111.3" cy="162.1" r=".6"/>
<circle cx="111.3" cy="176.6" r=".6"/>
<circle cx="112.7" cy="175.2" r=".6"/>
<circle cx="113.3" cy="162.1" r=".6"/>
<circle cx="114.1" cy="173.8" r=".59"/>
<circle cx="115.3" cy="162.1" r=".6"/>
<circle cx="115.5" cy="172.4" r=".6"/>
<circle cx="116.9" cy="170.9" r=".6"/>
<circle cx="117.3" cy="162.1" r=".6"/>
<circle cx="118.4" cy="169.5" r=".6"/>
<circle cx="119.8" cy="168.1" r=".6"/>
<circle cx="125.8" cy="174.6" r=".6"/>
<circle cx="125.8" cy="176.6" r=".6"/>
<circle cx="125.8" cy="172.6" r=".6"/>
<circle cx="125.8" cy="170.6" r=".6"/>
<circle cx="125.8" cy="162.1" r="3.5"/>
<circle cx="125.8" cy="178.6" r=".59"/>
<circle cx="125.8" cy="162.1" r="6.2"/>
<circle cx="131.8" cy="168.1" r=".6"/>
<circle cx="133.2" cy="169.5" r=".6"/>
<circle cx="134.3" cy="162.1" r=".6"/>
<circle cx="134.6" cy="170.9" r=".6"/>
<circle cx="136" cy="172.4" r=".6"/>
<circle cx="136.3" cy="162.1" r=".6"/>
<circle cx="137.5" cy="173.8" r=".59"/>
<circle cx="138.3" cy="162.1" r=".6"/>
<circle cx="138.9" cy="175.2" r=".6"/>
<circle cx="140.3" cy="162.1" r=".6"/>
<circle cx="140.3" cy="176.6" r=".6"/>
<circle cx="141.7" cy="178" r=".6"/>
<circle cx="142.3" cy="162.1" r=".6"/>
<circle cx="150.8" cy="177.1" r="1.6"/>
</g>
<g fill="none" stroke="#000" stroke-width=".21" stroke-dasharray="1.3 .6" stroke-dashoffset=".6">
<path d="M89.8 37.8h2M91.8 37.8v-1.2M91.8 36.6h-2M159.8 36.6v1.2M159.8 37.8h2M161.8 36.6h-2M100.2 58.7h17.1M134.2 58.7h17.2M95.8 78.4h2M97.8 78.4v-1.2M97.8 77.2h-2M98.8 79.2h-1.2"/>
<path d="M117.3 61.7h-17.1M151.4 61.7h-17.2M153.8 77.2v1.2M153.8 78.4h2M154 79.2h-1.2M155.8 77.2h-2"/>
</g>
<path d="M118.8 55.3l-10.3-10.2M143.1 45.1l-10.3 10.2M108.5 75.4l10.3-10.2M132.8 65.2l10.3 10.2" fill="none" stroke="#000" stroke-width=".21" stroke-dasharray="1.3 .6" stroke-dashoffset=".1"/>
<g fill="none" stroke="#000" stroke-width=".21" stroke-dasharray="1.3 .6" stroke-dashoffset=".2">
<path d="M106 44.8a2 2 0 0 1 2.5 .3M106 44.8a18.6 18.6 0 0 0-7.8 11.5M118.8 55.3a2 2 0 0 1 .4 2.2 2 2 0 0 1-1.9 1.2M124.3 51.8a2 2 0 0 1-1.2 1.8 2 2 0 0 1-2.2-.4M130.7 53.2a2 2 0 0 1-2.2 .4 2 2 0 0 1-1.2-1.8M134.2 58.7a2 2 0 0 1-1.8-1.2 2 2 0 0 1 .4-2.2M143.1 45.1a2 2 0 0 1 2.5-.3M145.6 44.8a18.6 18.6 0 0 1 7.8 11.5M98.2 64.2a18.6 18.6 0 0 0 7.8 11.4M108.5 75.4a2 2 0 0 1-2.5 .2M117.3 61.7a2 2 0 0 1 1.9 1.3 2 2 0 0 1-.4 2.2M119.6 60.2a6.2 6.2 0 0 1 9.1-5.4 6.2 6.2 0 0 1 .5 10.6 6.2 6.2 0 0 1-9.6-4.6v-.6"/>
<path d="M120.9 67.3a2 2 0 0 1 2.2-.5 2 2 0 0 1 1.2 1.9M127.3 68.7a2 2 0 0 1 1.2-1.9 2 2 0 0 1 2.2 .5M132.8 65.2a2 2 0 0 1-.4-2.2 2 2 0 0 1 1.8-1.3M145.6 75.6a2 2 0 0 1-2.5-.2M153.4 64.2a18.6 18.6 0 0 1-7.8 11.4"/>
</g>
<path d="M123 42.9a18.6 18.6 0 0 0-8.9-1.1M128.6 42.9a18.6 18.6 0 0 1 8.9-1.1M114.1 78.7a18.6 18.6 0 0 0 8.9-1.1M137.5 78.7a18.6 18.6 0 0 1-8.9-1.1" fill="none" stroke="#000" stroke-width=".21" stroke-dasharray="1.3 .6" stroke-dashoffset="-.1"/>
<path d="M124.3 51.8v-7M127.3 44.8v7M124.3 75.7v-7M127.3 68.7v7" fill="none" stroke="#000" stroke-width=".21" stroke-dasharray="1.3 .6"/>
<path d="M112.9 45.2l8 8M130.7 53.2l8-8M120.9 67.3l-8 8M138.7 75.3l-8-8" fill="none" stroke="#000" stroke-width=".21" stroke-dasharray="1.3 .6" stroke-dashoffset=".7"/>
<path d="M100.2 58.7a2 2 0 0 1-2-2.4M153.4 56.3a2 2 0 0 1-2 2.4M98.2 64.2a2 2 0 0 1 2-2.5M151.4 61.7a2 2 0 0 1 2 2.5" fill="none" stroke="#000" stroke-width=".21" stroke-dasharray="1.3 .6" stroke-dashoffset=".8"/>
<path d="M123 42.9a2 2 0 0 1 1.3 1.9M127.3 44.8a2 2 0 0 1 1.3-1.9M124.3 75.7a2 2 0 0 1-1.3 1.9M128.6 77.6a2 2 0 0 1-1.3-1.9" fill="none" stroke="#000" stroke-width=".21" stroke-dasharray="1.3 .6" stroke-dashoffset=".4"/>
<path d="M112.9 45.2a2 2 0 0 1-.5-2.1 2 2 0 0 1 1.7-1.3M137.5 41.8a2 2 0 0 1 1.7 1.3 2 2 0 0 1-.5 2.1M114.1 78.7a2 2 0 0 1-1.7-1.4 2 2 0 0 1 .5-2M138.7 75.3a2 2 0 0 1 .5 2 2 2 0 0 1-1.7 1.4" fill="none" stroke="#000" stroke-width=".21" stroke-dasharray="1.3 .6" stroke-dashoffset=".3"/>
<path d="M92.7 34.2v6M157.7 34.2v6M93.9 40.2v-6M158.9 40.2v-6M97.6 79.2v1M152.8 79.2v1M98.8 80.2v-1M154 80.2v-1" fill="none" stroke="#000" stroke-width=".21" stroke-dasharray="1.3 .6" stroke-dashoffset=".5"/>
<g font-size="5.3">
<text x="38.5" y="9.9">4</text>
<text x="83.5" y="9.9">3</text>
<text x="133.6" y="9.9">2</text>
<text x="178.6" y="9.9">1</text>
<text x="16.2" y="31.6">F</text>
<text x="201.2" y="31.6">F</text>
<text x="16.1" y="75.9">E</text>
<text x="201.1" y="75.9">E</text>
<text x="15.5" y="125.9">D</text>
<text x="200.5" y="125.9">D</text>
<text x="15.4" y="175.9">C</text>
<text x="200.4" y="175.9">C</text>
<text x="16" y="225.9">B</text>
<text x="201" y="225.9">B</text>
<text x="15.5" y="270.1">A</text>
<text x="200.5" y="270.1">A</text>
<text x="38.5" y="291.9">4</text>
<text x="83.5" y="291.9">3</text>
<text x="133.6" y="291.9">2</text>
<text x="178.6" y="291.9">1</text>
</g>
<g font-size="4.8" fill="#808080">
<text x="121.4" y="26.5">360</text>
<text x="43.5" y="47.7" transform="rotate(-90 43.5 47.7)">15</text>
<text x="75.6" y="61.3" transform="rotate(-90 75.6 61.3)">230</text>
<text x="127.5" y="135.3">6</text>
<text x="146" y="137.8" transform="rotate(-90 146 137.8)">5</text>
<text x="75.4" y="157.2" transform="rotate(-90 75.4 157.2)">15</text>
<text x="104.9" y="156.9" transform="rotate(-67 104.9 156.9)">45°</text>
<text x="83.9" y="166.7">86</text>
<text x="164.3" y="164.5">R10 At All</text>
<text x="139.7" y="169.4" transform="rotate(45 139.7 169.4)">72</text>
<text x="173.1" y="182.7" transform="rotate(30 173.1 182.7)">R93</text>
<text x="122.1" y="197.9" transform="rotate(-90 122.1 197.9)">10</text>
<text x="129.5" y="197.9" transform="rotate(-90 129.5 197.9)">35</text>
<text x="163.9" y="193.7">10</text>
<text x="115.3" y="199.3" transform="rotate(-90 115.3 199.3)">R93</text>
</g>
<g font-size="4.8">
<text x="169.5" y="26.8" transform="rotate(-90 169.5 26.8)">30</text>
<text x="156.4" y="49.3">30</text>
<text x="46.2" y="73.7" transform="rotate(15 46.2 73.7)">6</text>
<text x="160.6" y="83.6" transform="rotate(45 160.6 83.6)">R5</text>
<text x="179.5" y="86.5" transform="rotate(-90 179.5 86.5)">35 Hole</text>
<text x="44.8" y="91.9">15</text>
<text x="86.8" y="98.2" transform="rotate(-90 86.8 98.2)">6</text>
<text x="101" y="96.9">12</text>
<text x="146.6" y="99.9" transform="rotate(45 146.6 99.9)">6</text>
<text x="171.1" y="110.8" transform="rotate(-90 171.1 110.8)">32</text>
<text x="79.2" y="124.2" transform="rotate(-90 79.2 124.2)">32</text>
<text x="123.1" y="127.8">300</text>
<text x="174.4" y="143.3" transform="rotate(-20 174.4 143.3)">62</text>
<text x="76.7" y="146">16</text>
<text x="27.8" y="189.6">Aluminum</text>
<text x="27.8" y="194.1">Drilling Has A</text>
<text x="27.8" y="198.6">Depth 16mm</text>
<text x="27.8" y="203.1">On All Curves</text>
<text x="26.4" y="212.7">1</text>
<text x="42.7" y="212.7">1</text>
<text x="77.2" y="212.7">Metal plate 300 X 200 X 32</text>
<text x="166.5" y="212.7">Aluminum</text>
<text x="22.7" y="220.7">Item</text>
<text x="39.9" y="220.7">Qty</text>
<text x="93.5" y="220.7">Description</text>
<text x="168.5" y="220.7">Material</text>
<text x="98.8" y="226.9">Part List</text>
<text x="22" y="235.9">Dept : Injection Molding Parts</text>
<text x="101.3" y="235.9">Created By : Glia - Gaza</text>
<text x="101.3" y="245.8">Approvrd By : Size : mm</text>
<text x="101.3" y="250.3">Glia - Gaza</text>
<text x="135" y="250.3">Scale 1:5</text>
<text x="166.3" y="246.5">Rev : A4</text>
<text x="101.3" y="259.5">Tittel : Frame 1</text>
<text x="130.9" y="277.8">Date / 20/08/2019</text>
</g>
<text font-size="4.2" x="166.3" y="259.5">Sheet : 11/21</text>
</svg>
